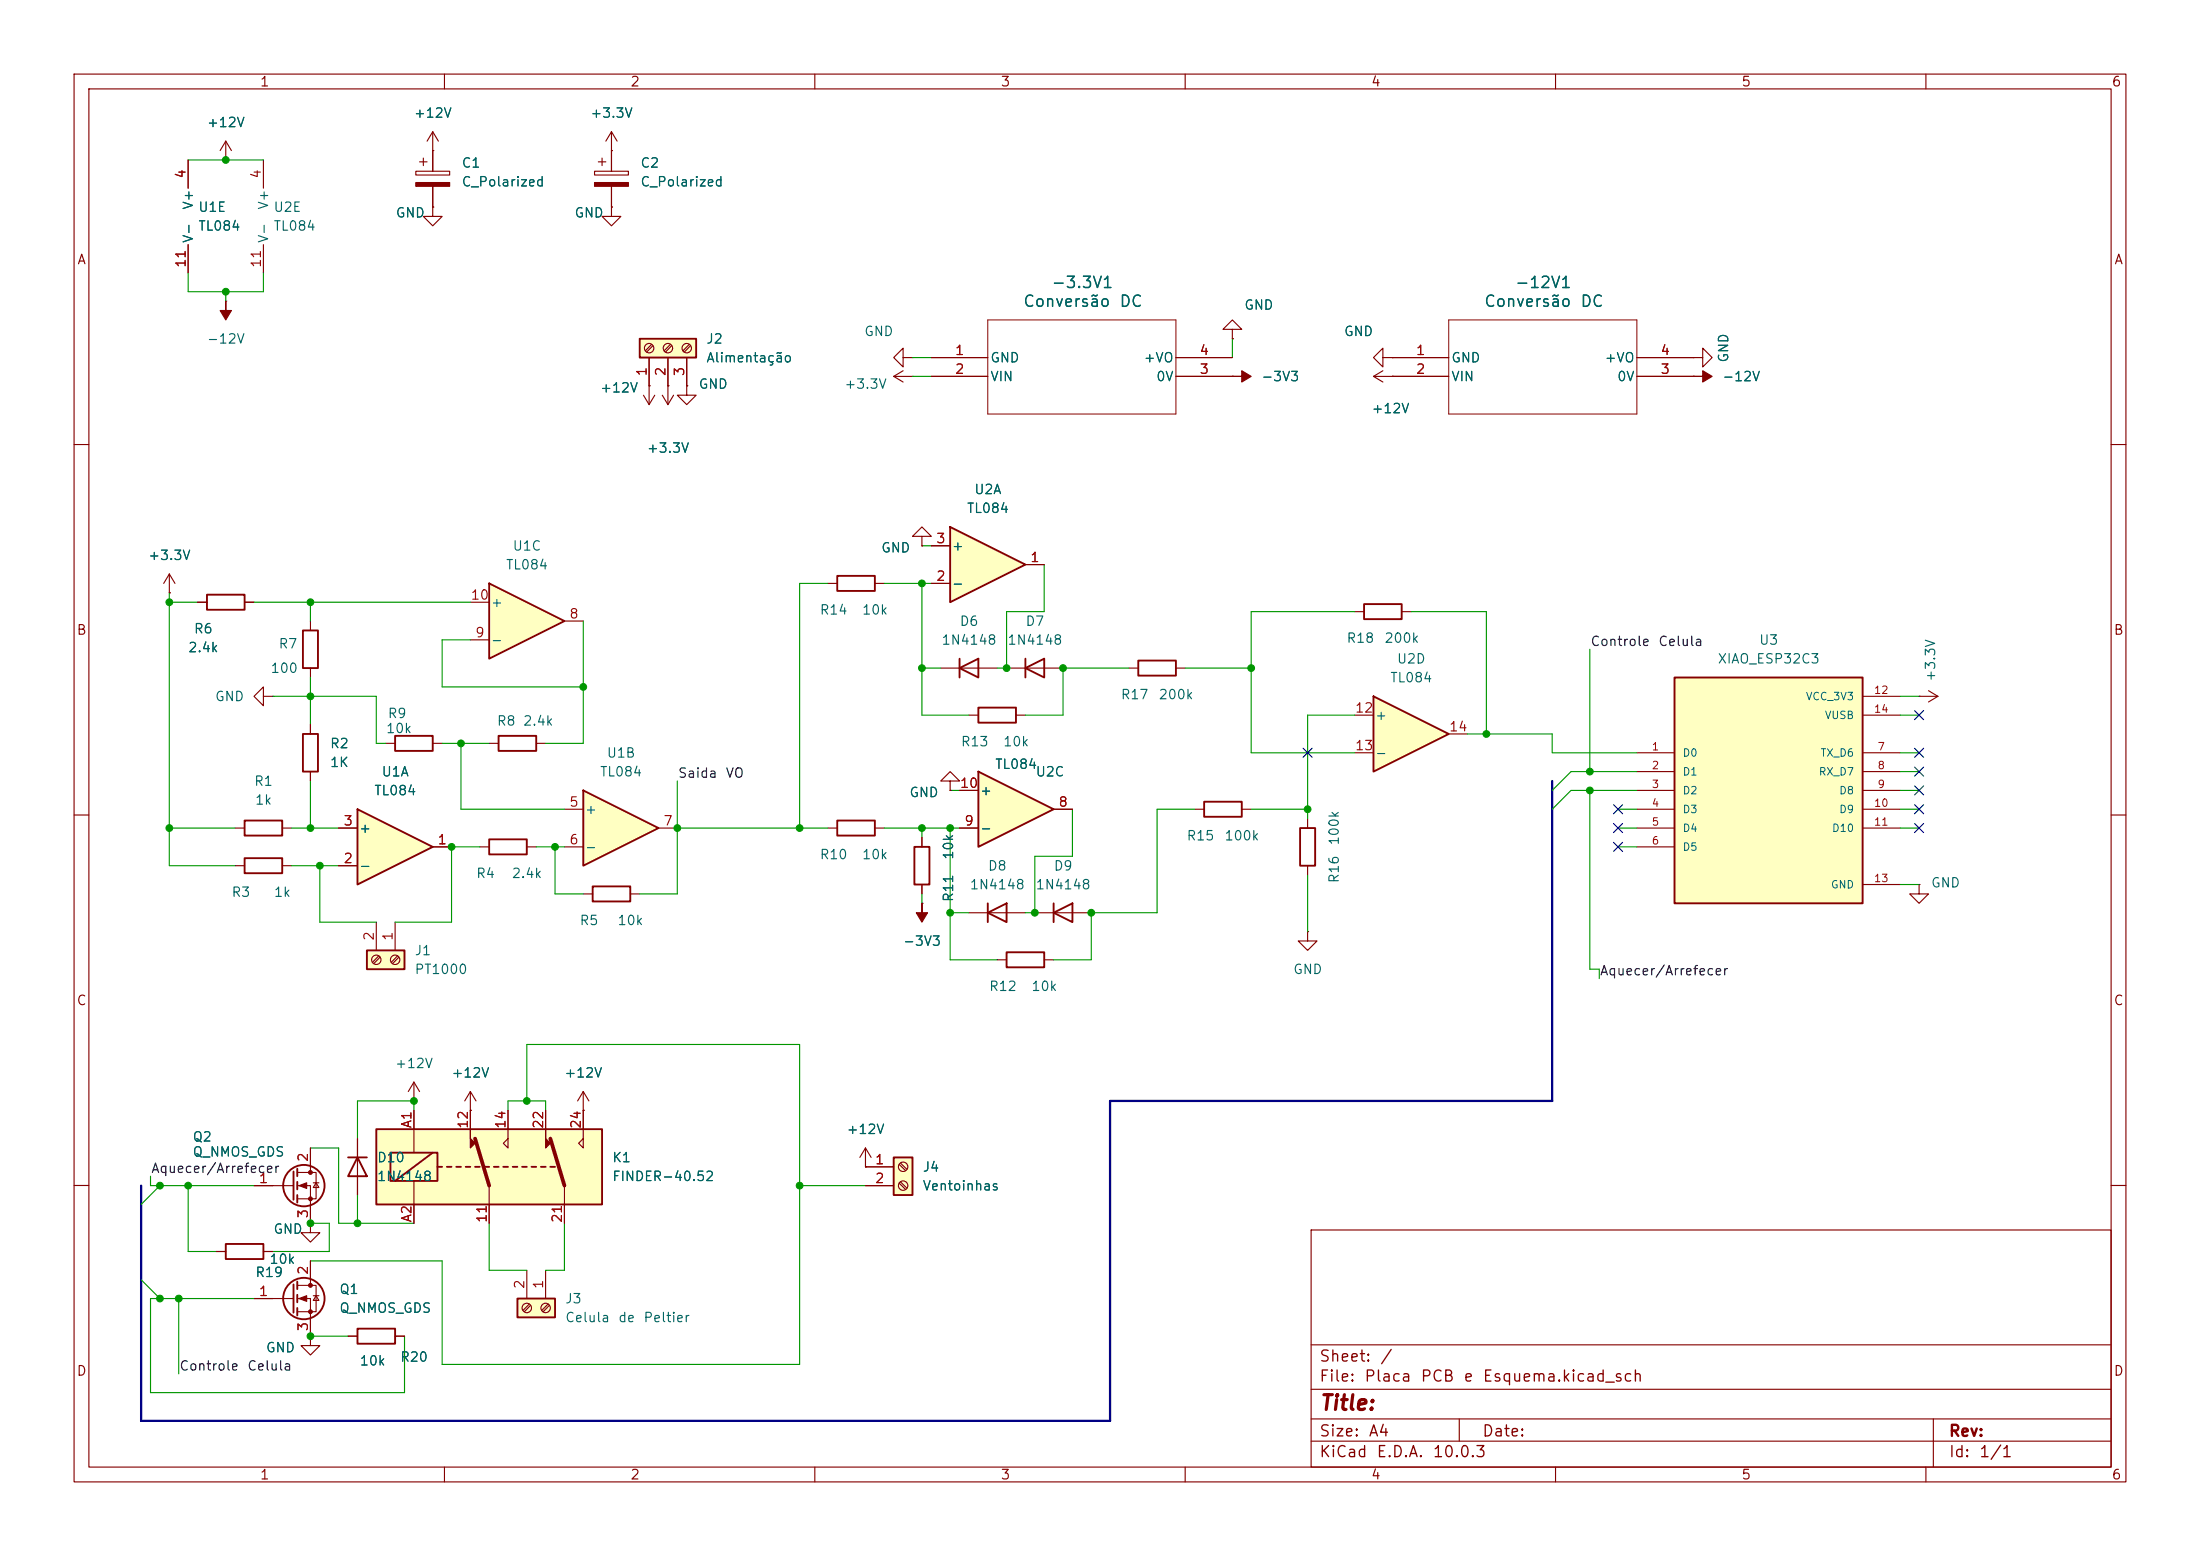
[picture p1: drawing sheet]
<svg xmlns="http://www.w3.org/2000/svg" width="297mm" height="210mm" viewBox="0 0 297 210" stroke-linecap="round" stroke-linejoin="round" font-family="sans-serif">
<g fill="none" stroke="#840000" stroke-width=".15">
<path d="M10 10h277v190h-277zM12 12h273v186h-273zM30.5 19.1l-.8 1.2M30.5 19.1l.7 1.2M30.5 19.1v2.5M58.4 17.8l-.7 1.3M58.4 17.8l.8 1.3M58.4 17.8v2.5M60 10v2M82.5 17.8v5.3M82.5 17.8l-.7 1.3M82.5 17.8l.8 1.3"/>
<path d="M110 10v2M160 10v2M210 10v2M260 10v2M30.5 21.6h.1M58.4 20.3h.1M58.4 27.9v1.3h1.3l-1.3 1.3-1.3-1.3h1.3M58.4 27.9h.1M80.3 23.1h4.5v.5h-4.5zM80.8 21.8h1M81.3 21.3v1.1M82.5 27.9v1.3h1.3l-1.3 1.3-1.2-1.3h1.2"/>
<path d="M82.5 27.9h.1M82.5 20.3h.1M82.5 25.1v2.8M125.7 48.3h7.6M125.7 50.8h7.6M158.7 48.3h7.7M158.7 50.8h7.7M185.4 50.8h10.2M185.4 50.8l1.3 .8M186.7 48.3v-1.3l-1.3 1.3 1.3 1.2v-1.2h1.3M186.7 50l-1.3 .8M188 50.8h.1"/>
<path d="M188 48.3h.1M188 48.3h7.6M221 48.3h7.6M221 50.8h7.6M228.6 50.8h.1M228.6 48.3h1.3v-1.3l1.2 1.3-1.2 1.2v-1.2M228.6 48.3h.1M10 60h2M285 60h2M130.8 96.5h1.3M135.9 90.2h7.6M137.2 96.5h1.2"/>
<path d="M152.4 90.2h1.3M158.7 90.2h1.3M259.1 94h.1M259.1 94h2.5M260.3 93.2l1.3 .8M261.6 94l-1.3 .7M10 110h2M31.7 116.8h1.3M38.1 116.8h1.3M64.8 114.3h1.2M66 100.3h1.3M71.1 114.3h1.3"/>
<path d="M72.4 100.3h1.3M124.5 113v1.3M124.5 119.4v1.3M161.3 109.2h1.3M167.6 109.2h1.3M285 110h2M78.7 120.7h1.3M85.1 120.7h1.3M130.8 123.2h7.6M134.6 129.5h1.3M139.7 123.2h7.6M141 129.5h1.2"/>
<path d="M78.7 149.9h.1M78.7 147.3l-.7 1.3M78.7 147.3l.8 1.3M78.7 147.3v2.6M10 160h2M177 166h108v32h-108zM285 160h2M60 198v2M110 198v2M160 198v2M177 194.5h108M177 191.5h108"/>
<path d="M177 187.5h108M177 181.5h108M197 191.5v3M210 198v2M260 198v2M261 191.5v6.5"/>
</g>
<g fill="none" stroke="#840000" stroke-width=".25">
<path d="M67.3 99.3h5.1v2h-5.1zM132.1 95.5h5.1v2h-5.1zM138.4 90.2l2.6-1.3v2.5zM138.4 88.9v2.5M153.7 89.2h5v2h-5zM33 115.8h5.1v2.1h-5.1zM66 113.3h5.1v2h-5.1zM80 119.6h5.1v2.1h-5.1zM123.4 114.3h2.1v5.1h-2.1zM162.6 108.2h5v2h-5zM133.3 123.2l2.6-1.3v2.6zM133.3 121.9v2.6"/>
<path d="M135.9 128.5h5.1v2.1h-5.1zM142.2 123.2l2.6-1.3v2.6zM142.2 121.9v2.6"/>
</g>
<path d="M133.3 43.2h25.4v12.7h-25.4zM195.6 43.2h25.4v12.7h-25.4z" fill="none" stroke="#840000" stroke-width=".14"/>
<g fill="#840000" stroke="#840000" stroke-width=".15">
<path d="M80.3 24.6h4.5v.5h-4.5z"/>
<path d="M228.6 50.8h1.3v-.8l1.2 .8-1.2 .8v-.8z"/>
</g>
<path d="M132.1 104.1l10.1 5.1-10.1 5.1z" fill="#ffffc2"/>
<path d="M132.1 104.1l10.1 5.1-10.1 5.1z" fill="none" stroke="#840000" stroke-width=".25"/>
<path d="M25.4 21.6v3.8M25.4 33v3.8M35.6 21.6v3.8M35.6 33v3.8M129.5 111.8h2.6M129.5 106.7h2.6M142.2 109.2h2.6" fill="none" stroke="#840000" stroke-width=".15"/>
<path d="M48.3 109.2l10.1 5.1-10.1 5.1z" fill="#ffffc2"/>
<path d="M129.5 90.2l2.6-1.3v2.5zM129.5 88.9v2.5M48.3 109.2l10.1 5.1-10.1 5.1zM175.5 111.8h2v5h-2z" fill="none" stroke="#840000" stroke-width=".25"/>
<path d="M127 90.2h7.6M45.7 116.8h2.6M45.7 111.8h2.6M58.4 114.3h2.6M176.5 110.5v1.3M176.5 116.8v1.3" fill="none" stroke="#840000" stroke-width=".15"/>
<path d="M69.8 175.3h5.1v2.5h-5.1z" fill="#ffffc2"/>
<path d="M27.9 80.3h5.1v2h-5.1zM40.9 99.1h2v5h-2zM53.3 99.3h5.1v2h-5.1zM69.8 175.3h5.1v2.5h-5.1z" fill="none" stroke="#840000" stroke-width=".25"/>
<g fill="none" stroke="#840000" stroke-width=".15">
<path d="M26.7 81.3h1.2M33 81.3h1.3M41.9 97.8v1.3M41.9 104.1v1.3M52.1 100.3h1.2M58.4 100.3h1.3M176.5 125.7v1.3h1.3l-1.3 1.3-1.2-1.3h1.2M176.5 125.7h.1M63.5 149.9h.1M63.5 147.3l-.8 1.3M63.5 147.3l.8 1.3M63.5 147.3v2.6"/>
<path d="M71.1 171.5v3.8M71.5 176l-.9 .9M71.6 176.2l-.8 .8M73.7 171.5v3.8M74 176l-.8 .9M74.2 176.2l-.9 .8"/>
<circle cx="71.1" cy="176.5" r=".63"/>
<circle cx="73.7" cy="176.5" r=".63"/>
</g>
<path d="M226.1 91.4h25.4v30.5h-25.4z" fill="#ffffc2"/>
<path d="M40.9 85.1h2v5.1h-2zM226.1 91.4h25.4v30.5h-25.4zM33 110.7h5.1v2.1h-5.1z" fill="none" stroke="#840000" stroke-width=".25"/>
<g fill="none" stroke="#840000" stroke-width=".15">
<path d="M35.6 94v-1.3l-1.3 1.3 1.3 1.3v-1.3h1.2M36.8 94h.1M41.9 83.8v1.3M41.9 90.2v1.2M251.5 94h5M251.5 96.5h5M31.7 111.8h1.3M38.1 111.8h1.3M221 101.6h5.1M221 104.1h5.1M221 106.7h5.1M221 109.2h5.1"/>
<path d="M221 111.8h5.1M221 114.3h5.1M251.5 101.6h5M251.5 104.1h5M251.5 106.7h5M251.5 109.2h5M251.5 111.8h5M251.5 119.4h5"/>
</g>
<path d="M128.3 71.1l10.1 5.1-10.1 5.1z" fill="#ffffc2"/>
<path d="M128.3 71.1l10.1 5.1-10.1 5.1zM30.5 167.9h5.1v2h-5.1z" fill="none" stroke="#840000" stroke-width=".25"/>
<path d="M22.9 77.5l-.8 1.2M22.9 77.5l.7 1.2M22.9 77.5v2.5M125.7 78.7h2.6M125.7 73.7h2.6M138.4 76.2h2.6M22.9 80h.1M29.2 168.9h1.3M35.6 168.9h1.2" fill="none" stroke="#840000" stroke-width=".15"/>
<path d="M185.4 94l10.2 5.1-10.2 5z" fill="#ffffc2"/>
<path d="M184.1 81.5h5.1v2.1h-5.1zM185.4 94l10.2 5.1-10.2 5z" fill="none" stroke="#840000" stroke-width=".25"/>
<g fill="none" stroke="#840000" stroke-width=".15">
<path d="M56.1 23.1h4.6v.5h-4.6zM56.6 21.8h1.1M57.1 21.3v1.1M58.4 20.3v2.8M58.4 25.1v2.8M30.5 40.6h.1M166.4 44.5h1.2l-1.2-1.3-1.3 1.3h1.3v1.2M166.4 45.7h.1M166.4 50.8h.1M182.9 96.5h2.5M182.9 82.6h1.2M189.2 82.6h1.3"/>
<path d="M195.6 99.1h2.5M182.9 101.6h2.5M259.1 119.4v1.3h1.2l-1.2 1.2-1.3-1.2h1.3M259.1 119.4h.1"/>
</g>
<g fill="#840000" stroke="#840000" stroke-width=".15">
<path d="M30.5 40.6v1.3h.7l-.7 1.3-.8-1.3h.8z"/>
<path d="M166.4 50.8h1.2v-.8l1.3 .8-1.3 .8v-.8z"/>
<path d="M56.1 24.6h4.6v.5h-4.6z"/>
</g>
<path d="M50.8 152.4h30.5v10.2h-30.5z" fill="#ffffc2"/>
<g fill="none" stroke="#840000" stroke-width=".25">
<path d="M50.8 152.4h30.5v10.2h-30.5zM52.7 155.6h6.4v3.8h-6.4zM58.4 155.6l-5.1 3.8M59.1 157.5h.6M60.3 157.5h.7M61.6 157.5h.6M62.9 157.5h.6M64.1 157.5h.7M65.4 157.5h.6M66.7 157.5h.6M67.9 157.5h.7M69.2 157.5h.6"/>
<path d="M70.5 157.5h.6M71.8 157.5h.6M73 157.5h.7M74.3 157.5h.6"/>
</g>
<path d="M55.9 149.9v5.7M55.9 159.4v5.7M63.5 149.9v2.5M68.6 149.9v5l-.7-.6 .7-.6M73.7 149.9v2.5M78.7 149.9v5l-.6-.6 .6-.6M66 160v5.1M76.2 160v5.1" fill="none" stroke="#840000" stroke-width=".15"/>
<g fill="#840000" stroke="#840000" stroke-width=".15">
<path d="M63.5 152.4v1.3l.6 .6-.6 .6z"/>
<path d="M73.7 152.4v1.3l.6 .6-.6 .6z"/>
</g>
<path d="M64.1 153.7l1.9 6.3M74.3 153.7l1.9 6.3" fill="none" stroke="#840000" stroke-width=".51"/>
<path d="M120.6 156.2h2.6v5.1h-2.6z" fill="#ffffc2"/>
<g fill="none" stroke="#840000" stroke-width=".25">
<path d="M113 110.7h5.1v2.1h-5.1zM120.6 156.2h2.6v5.1h-2.6zM39.6 173.4v3.8M40.1 173v1M40.1 174.8v1M40.1 176.5v1M48.3 179.3h5v2.1h-5z"/>
<circle cx="41" cy="175.3" r="2.79"/>
</g>
<g fill="none" stroke="#840000" stroke-width=".15">
<path d="M111.8 111.8h1.2M118.1 111.8h1.3M124.5 121.9h.1M116.8 157.5h.1M116.8 157.5h3.8M116.8 154.9l-.7 1.3M116.8 154.9l.8 1.3M116.8 154.9v2.6M121.4 157.1l.9 .9M121.4 159.7l.9 .8M121.6 157l.8 .8M121.6 159.5l.8 .9"/>
<path d="M34.3 175.3h5.3M40.1 173.5h2.6v3.5h-2.6M40.1 175.3h1.8v5M41.9 170.2v3.3M42.3 174.9h.8M42.7 174.9l.4 .6h-.8zM116.8 160h3.8M41.9 180.3v1.3h1.3l-1.3 1.3-1.3-1.3h1.3M41.9 180.3h.1M47 180.3h1.3M53.3 180.3h1.3"/>
<circle cx="121.9" cy="157.5" r=".63"/>
<circle cx="121.9" cy="160" r=".63"/>
</g>
<g fill="#840000" stroke="#840000" stroke-width=".15">
<path d="M40.4 175.3l1-.4v.7z"/>
<path d="M124.5 121.9v1.3h.7l-.7 1.3-.8-1.3h.8z"/>
<circle cx="41.9" cy="173.5" r=".25"/>
<circle cx="41.9" cy="177" r=".25"/>
</g>
<path d="M78.7 106.7l10.2 5.1-10.2 5z" fill="#ffffc2"/>
<path d="M113 77.7h5.1v2.1h-5.1zM78.7 106.7l10.2 5.1-10.2 5z" fill="none" stroke="#840000" stroke-width=".25"/>
<path d="M111.8 78.7h1.2M118.1 78.7h1.3M76.2 109.2h2.5M76.2 114.3h2.5M88.9 111.8h2.5M128.3 105.4h1.2l-1.2-1.3-1.3 1.3h1.3v1.3M128.3 106.7h.1" fill="none" stroke="#840000" stroke-width=".15"/>
<path d="M66 78.7l10.2 5.1-10.2 5.1z" fill="#ffffc2"/>
<path d="M66 78.7l10.2 5.1-10.2 5.1z" fill="none" stroke="#840000" stroke-width=".25"/>
<g fill="none" stroke="#840000" stroke-width=".15">
<path d="M86.9 53.3l.7 1.3M87.6 52.1h.1M87.6 52.1v2.5M88.4 53.3l-.8 1.3M89.4 53.3l.8 1.3M90.2 52.1h.1M90.2 52.1v2.5M90.9 53.3l-.7 1.3M120.6 50.8l1.3 .8M120.6 50.8h2.6M121.9 48.3v-1.3l-1.3 1.3 1.3 1.2v-1.2h1.3M121.9 50l-1.3 .8"/>
<path d="M123.2 50.8h.1M123.2 48.3h.1M63.5 86.4h2.5M63.5 81.3h2.5M76.2 83.8h2.5"/>
</g>
<path d="M86.4 45.7h7.6v2.6h-7.6z" fill="#ffffc2"/>
<path d="M86.4 45.7h7.6v2.6h-7.6z" fill="none" stroke="#840000" stroke-width=".25"/>
<g fill="none" stroke="#840000" stroke-width=".15">
<path d="M87.6 48.3v3.8M88 46.5l-.9 .8M88.1 46.7l-.8 .8M90.2 48.3v3.8M90.5 46.5l-.8 .8M90.7 46.7l-.9 .8M92.7 52.1v1.2h1.3l-1.3 1.3-1.3-1.3h1.3M92.7 52.1h.1M92.7 48.3v3.8M93 46.5l-.8 .8M93.2 46.7l-.8 .8M124.5 72.4h1.2l-1.2-1.3-1.3 1.3h1.3v1.3"/>
<path d="M124.5 73.7h.1M55.9 148.6h.1M55.9 146.1l-.8 1.2M55.9 146.1l.7 1.2M55.9 146.1v2.5"/>
<circle cx="87.6" cy="47" r=".63"/>
<circle cx="90.2" cy="47" r=".63"/>
<circle cx="92.7" cy="47" r=".63"/>
</g>
<path d="M49.5 128.3h5.1v2.5h-5.1z" fill="#ffffc2"/>
<g fill="none" stroke="#840000" stroke-width=".25">
<path d="M49.5 128.3h5.1v2.5h-5.1zM39.6 158.1v3.8M40.1 157.7v1.1M40.1 159.5v1M47 156.2h2.5M48.3 156.2l1.2 2.6h-2.5zM40.1 161.3v1"/>
<circle cx="41" cy="160" r="2.79"/>
</g>
<g fill="none" stroke="#840000" stroke-width=".15">
<path d="M25.4 21.6v3.8M25.4 33v3.8M30.5 21.6h.1M58.4 20.3h.1M58.4 27.9h.1M58.4 20.3v2.8M58.4 25.1v2.8M82.5 27.9h.1M82.5 20.3h.1M82.5 20.3v2.8M82.5 25.1v2.8M87.6 52.1h.1"/>
<path d="M87.6 48.3v3.8M90.2 52.1h.1M90.2 48.3v3.8M92.7 52.1h.1M92.7 48.3v3.8M125.7 48.3h7.6M125.7 50.8h7.6M158.7 48.3h7.7M158.7 50.8h7.7M166.4 45.7h.1M166.4 50.8h.1M188 50.8h.1"/>
<path d="M188 48.3h.1M188 48.3h7.6M188 50.8h7.6M221 48.3h7.6M221 50.8h7.6M228.6 50.8h.1M228.6 48.3h.1M124.5 73.7h.1M125.7 78.7h2.6M125.7 73.7h2.6M138.4 76.2h2.6M22.9 80h.1"/>
<path d="M26.7 81.3h1.2M33 81.3h1.3M41.9 97.8v1.3M41.9 104.1v1.3M45.7 111.8h2.6M45.7 116.8h2.6M58.4 114.3h2.6M124.5 113v1.3M124.5 119.4v1.3M128.3 106.7h.1M129.5 111.8h2.6M129.5 106.7h2.6"/>
<path d="M142.2 109.2h2.6M50.8 124.5v3.8M51.1 129l-.8 .9M51.3 129.2l-.8 .8M53.3 124.5v3.8M53.7 129l-.9 .9M53.8 129.2l-.8 .8M124.5 121.9h.1M40.1 158.2h2.6v3.6h-2.6M41.9 154.9v3.3M42.3 159.6h.8M42.7 159.6l.4 .7h-.8z"/>
<path d="M48.3 153.7v7.6M55.9 149.9v2.5M63.5 149.9h.1M63.5 149.9v2.5M68.6 149.9v2.5M73.7 149.9v2.5M78.7 149.9h.1M78.7 149.9v2.5M116.8 157.5h.1M116.8 157.5h3.8M29.2 168.9h1.3M34.3 160h5.3"/>
<path d="M34.3 175.3h2.5M35.6 168.9h1.2M40.1 160h1.8v5.1M41.9 165.1v1.3h1.3l-1.3 1.2-1.3-1.2h1.3M41.9 165.1h.1M41.9 170.2v2.5M41.9 177.8v2.5M55.9 162.6v2.5M66 162.6v2.5M76.2 162.6v2.5M116.8 160h3.8M41.9 180.3h.1"/>
<path d="M47 180.3h1.3M53.3 180.3h1.3"/>
<circle cx="50.8" cy="129.5" r=".63"/>
<circle cx="53.3" cy="129.5" r=".63"/>
</g>
<g fill="#840000" stroke="#840000" stroke-width=".15">
<path d="M40.4 160l1-.4v.8z"/>
<circle cx="41.9" cy="158.2" r=".25"/>
<circle cx="41.9" cy="161.8" r=".25"/>
</g>
<path d="M209.5 105.4v43.2h-59.6v43.2h-130.9v-31.8" fill="none" stroke="#000084" stroke-width=".3"/>
<g fill="none" stroke="#009600" stroke-width=".15">
<path d="M25.4 36.8v2.6h10.2v-2.6M25.4 21.6h10.2M30.5 39.4v1.2M123.2 50.8h2.5M123.2 48.3h2.5M166.4 45.7v2.6M111.8 78.7h-3.9v33.1M119.4 78.7h6.3M124.5 78.7v17.8h6.3M124.5 73.7h1.2M141 76.2v6.4h-5.1v7.6h-1.3M22.9 81.3h3.8"/>
<path d="M22.9 80v36.8h8.8M34.3 81.3h29.2M36.8 94h14v6.3h1.3M41.9 81.3v2.5M41.9 91.4v6.4M63.5 86.4h-3.8v6.3h19M78.7 83.8v16.5h-5M124.5 90.2h2.5M152.4 90.2h-8.9v6.3h-5.1M160 90.2h8.9M182.9 82.6h-14v19h14M182.9 96.5h-6.4v14"/>
<path d="M190.5 82.6h10.2v16.5M198.1 99.1h11.4v2.5h11.5M214.6 87.6v16.5M256.5 94h2.6M256.5 96.5h2.6M22.9 111.8h8.8M39.4 111.8h6.3M39.4 116.8h6.3M41.9 105.4v6.4M43.2 116.8v7.7h7.6M59.7 100.3h6.3M62.2 100.3v8.9h14"/>
<path d="M64.8 114.3h-3.8v10.2h-7.7M72.4 114.3h3.8M74.9 114.3v6.4h3.8M91.4 105.4v15.3h-5M91.4 111.8h20.4M119.4 111.8h10.1M124.5 111.8v1.2M128.3 106.7h1.2M128.3 111.8v17.7h6.3M144.8 109.2v6.4h-5.1v7.6h-1.3M161.3 109.2h-5.1v14h-8.9v6.3h-5.1M168.9 109.2h7.6"/>
<path d="M176.5 118.1v7.6M214.6 106.7v24.1h1.3v1.3M218.4 109.2h2.6M218.4 114.3h2.6M218.4 111.8h2.6M221 106.7h-8.9l-2.6 2.5M221 104.1h-8.9l-2.6 2.6M256.5 101.6h2.6M256.5 109.2h2.6M256.5 106.7h2.6M256.5 104.1h2.6M256.5 111.8h2.6"/>
<path d="M256.5 119.4h2.6M124.5 120.7v1.2M128.3 123.2h2.5M20.3 158.8v1.2h14M41.9 154.9h3.8v10.2h10.2M55.9 149.9v-1.3h-7.6v5.1M68.6 149.9v-1.3h5.1v1.3M71.1 148.6v-7.6h36.8v43.2h-48.2v-14h-17.8M19 172.7l2.6 2.6M21.6 160l-2.6 2.6M24.1 175.3v10.1M25.4 160v8.9h3.8"/>
<path d="M34.3 175.3h-14v12.7h34.3v-7.7M41.9 165.1h2.5v3.8h-7.6M48.3 161.3v3.8M66 165.1v6.4h5.1M76.2 165.1v6.4h-2.5M107.9 160h8.9M41.9 180.3h5.1"/>
</g>
<g fill="none" stroke="#000084" stroke-width=".15">
<path d="M258.5 95.9l1.2 1.2M259.7 95.9l-1.2 1.2M175.9 101l1.2 1.2M177.1 101l-1.2 1.2M217.8 113.7l1.2 1.2M217.8 111.2l1.2 1.2M217.8 108.6l1.2 1.2M219 113.7l-1.2 1.2M219 111.2l-1.2 1.2M219 108.6l-1.2 1.2M258.5 106.1l1.2 1.2M258.5 101l1.2 1.2"/>
<path d="M258.5 103.5l1.2 1.2M258.5 108.6l1.2 1.2M258.5 111.2l1.2 1.2M259.7 106.1l-1.2 1.2M259.7 101l-1.2 1.2M259.7 103.5l-1.2 1.2M259.7 108.6l-1.2 1.2M259.7 111.2l-1.2 1.2"/>
</g>
<g fill="#009600" stroke="#009600" stroke-width=".14">
<circle cx="128.3" cy="123.2" r=".46"/>
<circle cx="135.9" cy="90.2" r=".46"/>
<circle cx="139.7" cy="123.2" r=".46"/>
<circle cx="128.3" cy="111.8" r=".46"/>
<circle cx="124.5" cy="90.2" r=".46"/>
<circle cx="214.6" cy="106.7" r=".46"/>
<circle cx="168.9" cy="90.2" r=".46"/>
<circle cx="147.3" cy="123.2" r=".46"/>
<circle cx="200.7" cy="99.1" r=".46"/>
<circle cx="176.5" cy="109.2" r=".46"/>
<circle cx="214.6" cy="104.1" r=".46"/>
<circle cx="143.5" cy="90.2" r=".46"/>
<circle cx="124.5" cy="78.7" r=".46"/>
<circle cx="41.9" cy="81.3" r=".46"/>
<circle cx="41.9" cy="94" r=".46"/>
<circle cx="22.9" cy="81.3" r=".46"/>
<circle cx="30.5" cy="39.4" r=".46"/>
<circle cx="30.5" cy="21.6" r=".46"/>
<circle cx="107.9" cy="160" r=".46"/>
<circle cx="55.9" cy="148.6" r=".46"/>
<circle cx="71.1" cy="148.6" r=".46"/>
<circle cx="61" cy="114.3" r=".46"/>
<circle cx="74.9" cy="114.3" r=".46"/>
<circle cx="21.6" cy="160" r=".46"/>
<circle cx="41.9" cy="180.3" r=".46"/>
<circle cx="41.9" cy="165.1" r=".46"/>
<circle cx="25.4" cy="160" r=".46"/>
<circle cx="48.3" cy="165.1" r=".46"/>
<circle cx="21.6" cy="175.3" r=".46"/>
<circle cx="24.1" cy="175.3" r=".46"/>
<circle cx="91.4" cy="111.8" r=".46"/>
<circle cx="107.9" cy="111.8" r=".46"/>
<circle cx="78.7" cy="92.7" r=".46"/>
<circle cx="124.5" cy="111.8" r=".46"/>
<circle cx="43.2" cy="116.8" r=".46"/>
<circle cx="41.9" cy="111.8" r=".46"/>
<circle cx="22.9" cy="111.8" r=".46"/>
<circle cx="62.2" cy="100.3" r=".46"/>
</g>
<text font-size="2" fill="#840000" x="178" y="190.8">Title:</text>
<g font-size="1.5" fill="#006464">
<text x="138" y="41.8">Conversão</text>
<text x="141.8" y="39.3">-3.3V1</text>
<text x="151" y="41.8">DC</text>
<text x="200.3" y="41.8">Conversão</text>
<text x="204.4" y="39.3">-12V1</text>
<text x="213.3" y="41.8">DC</text>
</g>
<g font-size="1.5" fill="#840000">
<text x="178" y="184.2">Sheet:</text>
<text x="186.2" y="184.2">/</text>
<text x="178" y="186.9">File:</text>
<text x="184.1" y="186.9">Placa</text>
<text x="191.7" y="186.9">PCB</text>
<text x="197.5" y="186.9">e</text>
<text x="200.1" y="186.9">Esquema.kicad_sch</text>
<text x="178" y="197.1">KiCad</text>
<text x="178" y="194.3">Size:</text>
<text x="184.7" y="194.3">A4</text>
<text x="185.7" y="197.1">E.D.A.</text>
<text x="193.3" y="197.1">10.0.3</text>
<text x="200" y="194.3">Date:</text>
<text x="263" y="194.3">Rev:</text>
<text x="263" y="197.1">Id:</text>
<text x="267.1" y="197.1">1/1</text>
</g>
<g font-size="1.3" fill="#840000">
<text x="35" y="12">1</text>
<text x="85" y="12">2</text>
<text x="135" y="12">3</text>
<text x="185" y="12">4</text>
<text x="235" y="12">5</text>
<text x="285" y="12">6</text>
<text x="10.3" y="36">A</text>
<text x="285.3" y="36">A</text>
<text x="10.3" y="86">B</text>
<text x="285.3" y="86">B</text>
<text x="10.3" y="136">C</text>
<text x="285.3" y="136">C</text>
<text x="10.3" y="186">D</text>
<text x="285.3" y="186">D</text>
<text x="35" y="200">1</text>
<text x="85" y="200">2</text>
<text x="135" y="200">3</text>
<text x="185" y="200">4</text>
<text x="235" y="200">5</text>
<text x="285" y="200">6</text>
</g>
<g font-size="1.3" fill="#006464">
<text x="27.8" y="17.5">+12V</text>
<text x="55.8" y="16.2">+12V</text>
<text x="79.6" y="16.2">+3.3V</text>
<text x="62.2" y="22.9">C1</text>
<text x="86.4" y="22.9">C2</text>
<text x="26.4" y="28.4" transform="rotate(-90 26.4 28.4)">V+</text>
<text x="26.7" y="28.9">U1E</text>
<text x="36.5" y="28.4" transform="rotate(-90 36.5 28.4)">V+</text>
<text x="36.8" y="28.9">U2E</text>
<text x="53.3" y="29.7">GND</text>
<text x="62.2" y="25.5">C_Polarized</text>
<text x="77.5" y="29.7">GND</text>
<text x="86.4" y="25.5">C_Polarized</text>
<text x="26.4" y="32.9" transform="rotate(-90 26.4 32.9)">V-</text>
<text x="26.7" y="31.5">TL084</text>
<text x="36.5" y="32.9" transform="rotate(-90 36.5 32.9)">V-</text>
<text x="36.8" y="31.5">TL084</text>
<text x="27.8" y="46.7">-12V</text>
<text x="95.3" y="46.7">J2</text>
<text x="116.6" y="45.7">GND</text>
<text x="167.9" y="42.1">GND</text>
<text x="181.4" y="45.7">GND</text>
<text x="80.9" y="53.3">+12V</text>
<text x="94.2" y="52.8">GND</text>
<text x="95.3" y="49.2">Alimentação</text>
<text x="113.9" y="52.8">+3.3V</text>
<text x="133.6" y="49.2">GND</text>
<text x="133.6" y="51.8">VIN</text>
<text x="154.3" y="49.2">+VO</text>
<text x="156" y="51.8">0V</text>
<text x="170.2" y="51.8">-3V3</text>
<text x="195.8" y="49.2">GND</text>
<text x="195.8" y="51.8">VIN</text>
<text x="216.5" y="49.2">+VO</text>
<text x="218.2" y="51.8">0V</text>
<text x="232.4" y="51.8">-12V</text>
<text x="233.6" y="49" transform="rotate(-90 233.6 49)">GND</text>
<text x="185.1" y="56.1">+12V</text>
<text x="87.2" y="61.4">+3.3V</text>
<text x="130.4" y="69.6">TL084</text>
<text x="131.4" y="67">U2A</text>
<text x="19.9" y="75.9">+3.3V</text>
<text x="68.2" y="77.2">TL084</text>
<text x="69.1" y="74.6">U1C</text>
<text x="118.9" y="74.9">GND</text>
<text x="128.4" y="74.6">+</text>
<text x="66.2" y="82.3">+</text>
<text x="110.6" y="83.3">R14</text>
<text x="116.3" y="83.3">10k</text>
<text x="128.4" y="79.7">-</text>
<text x="25.3" y="88.3">2.4k</text>
<text x="26.1" y="85.8">R6</text>
<text x="37.5" y="87.8">R7</text>
<text x="66.2" y="87.3">-</text>
<text x="127" y="87.3">1N4148</text>
<text x="129.5" y="84.8">D6</text>
<text x="135.9" y="87.3">1N4148</text>
<text x="138.4" y="84.8">D7</text>
<text x="181.7" y="87.1">R18</text>
<text x="186.8" y="87.1">200k</text>
<text x="188.5" y="89.9">U2D</text>
<text x="231.8" y="89.9">XIAO_ESP32C3</text>
<text x="237.4" y="87.3">U3</text>
<text x="28.9" y="95">GND</text>
<text x="36.4" y="91.1">100</text>
<text x="151.2" y="94.7">R17</text>
<text x="156.3" y="94.7">200k</text>
<text x="187.6" y="92.4">TL084</text>
<text x="261.6" y="92.1" transform="rotate(-90 261.6 92.1)">+3.3V</text>
<text x="44.5" y="101.3">R2</text>
<text x="52" y="99.3">10k</text>
<text x="52.3" y="97.2">R9</text>
<text x="67" y="98.3">R8</text>
<text x="70.5" y="98.3">2.4k</text>
<text x="129.6" y="101">R13</text>
<text x="135.3" y="101">10k</text>
<text x="185.5" y="97.5">+</text>
<text x="34.2" y="106.4">R1</text>
<text x="44.5" y="103.8">1K</text>
<text x="50.4" y="107.7">TL084</text>
<text x="51.4" y="105.1">U1A</text>
<text x="80.9" y="105.1">TL084</text>
<text x="81.8" y="102.6">U1B</text>
<text x="122.7" y="107.9">GND</text>
<text x="132.2" y="107.7">+</text>
<text x="134.2" y="104.1">TL084</text>
<text x="139.7" y="105.1">U2C</text>
<text x="185.5" y="102.6">-</text>
<text x="34.3" y="108.9">1k</text>
<text x="48.4" y="112.7">+</text>
<text x="78.9" y="110.2">+</text>
<text x="132.2" y="112.7">-</text>
<text x="160.1" y="113.7">R15</text>
<text x="165.2" y="113.7">100k</text>
<text x="48.4" y="117.8">-</text>
<text x="64.2" y="118.8">R4</text>
<text x="69" y="118.8">2.4k</text>
<text x="78.9" y="115.3">-</text>
<text x="110.6" y="116.3">R10</text>
<text x="116.3" y="116.3">10k</text>
<text x="129" y="116.1" transform="rotate(-90 129 116.1)">10k</text>
<text x="133.3" y="117.8">D8</text>
<text x="142.2" y="117.8">D9</text>
<text x="181.1" y="119.3" transform="rotate(-90 181.1 119.3)">R16</text>
<text x="181.1" y="114.2" transform="rotate(-90 181.1 114.2)">100k</text>
<text x="31.2" y="121.4">R3</text>
<text x="36.9" y="121.4">1k</text>
<text x="78.2" y="125.2">R5</text>
<text x="83.3" y="125.2">10k</text>
<text x="129" y="121.8" transform="rotate(-90 129 121.8)">R11</text>
<text x="130.8" y="120.4">1N4148</text>
<text x="139.7" y="120.4">1N4148</text>
<text x="260.6" y="120.1">GND</text>
<text x="55.9" y="129.2">J1</text>
<text x="55.9" y="131.8">PT1000</text>
<text x="121.8" y="128">-3V3</text>
<text x="174.5" y="131.8">GND</text>
<text x="133.4" y="134.1">R12</text>
<text x="139.1" y="134.1">10k</text>
<text x="53.2" y="144.5">+12V</text>
<text x="60.9" y="145.8">+12V</text>
<text x="76.1" y="145.8">+12V</text>
<text x="25.9" y="154.4">Q2</text>
<text x="114.2" y="153.4">+12V</text>
<text x="25.9" y="156.4">Q_NMOS_GDS</text>
<text x="50.8" y="157.2">D10</text>
<text x="50.8" y="159.7">1N4148</text>
<text x="82.6" y="157.2">K1</text>
<text x="82.6" y="159.7">FINDER-40.52</text>
<text x="124.5" y="158.5">J4</text>
<text x="124.5" y="161">Ventoinhas</text>
<text x="36.8" y="166.8">GND</text>
<text x="34.4" y="172.7">R19</text>
<text x="36.3" y="170.9">10k</text>
<text x="45.7" y="177.5">Q_NMOS_GDS</text>
<text x="45.7" y="175">Q1</text>
<text x="76.2" y="176.2">J3</text>
<text x="76.2" y="178.8">Celula</text>
<text x="83.4" y="178.8">de</text>
<text x="86.8" y="178.8">Peltier</text>
<text x="35.8" y="182.8">GND</text>
<text x="48.5" y="184.6">10k</text>
<text x="53.9" y="184.1">R20</text>
</g>
<g font-size="1.3" fill="#a90000">
<text x="25.4" y="24.2" transform="rotate(-90 25.4 24.2)">4</text>
<text x="35.5" y="24.2" transform="rotate(-90 35.5 24.2)">4</text>
<text x="25.4" y="36.2" transform="rotate(-90 25.4 36.2)">11</text>
<text x="35.5" y="36.2" transform="rotate(-90 35.5 36.2)">11</text>
<text x="87.6" y="50.9" transform="rotate(-90 87.6 50.9)">1</text>
<text x="90.1" y="50.9" transform="rotate(-90 90.1 50.9)">2</text>
<text x="92.7" y="50.9" transform="rotate(-90 92.7 50.9)">3</text>
<text x="128.8" y="48.2">1</text>
<text x="128.8" y="50.8">2</text>
<text x="161.9" y="50.8">3</text>
<text x="161.9" y="48.2">4</text>
<text x="191.1" y="48.2">1</text>
<text x="191.1" y="50.8">2</text>
<text x="224.1" y="50.8">3</text>
<text x="224.1" y="48.2">4</text>
<text x="126.3" y="73.6">3</text>
<text x="139" y="76.2">1</text>
<text x="63.5" y="81.3">10</text>
<text x="76.8" y="83.8">8</text>
<text x="126.3" y="78.7">2</text>
<text x="64.1" y="86.3">9</text>
<text x="182.8" y="96.5">12</text>
<text x="182.8" y="101.6">13</text>
<text x="195.5" y="99">14</text>
<text x="129.5" y="106.7">10</text>
<text x="46.3" y="111.7">3</text>
<text x="76.8" y="109.2">5</text>
<text x="89.5" y="111.7">7</text>
<text x="130.1" y="111.7">9</text>
<text x="142.8" y="109.2">8</text>
<text x="46.3" y="116.8">2</text>
<text x="59" y="114.3">1</text>
<text x="76.8" y="114.3">6</text>
<text x="50.8" y="127.1" transform="rotate(-90 50.8 127.1)">2</text>
<text x="53.3" y="127.1" transform="rotate(-90 53.3 127.1)">1</text>
<text x="55.9" y="152.4" transform="rotate(-90 55.9 152.4)">A1</text>
<text x="63.5" y="152.4" transform="rotate(-90 63.5 152.4)">12</text>
<text x="68.6" y="152.4" transform="rotate(-90 68.6 152.4)">14</text>
<text x="73.6" y="152.4" transform="rotate(-90 73.6 152.4)">22</text>
<text x="78.7" y="152.4" transform="rotate(-90 78.7 152.4)">24</text>
<text x="34.9" y="160">1</text>
<text x="41.9" y="156.9" transform="rotate(-90 41.9 156.9)">2</text>
<text x="118" y="157.5">1</text>
<text x="118" y="160">2</text>
<text x="41.9" y="164.5" transform="rotate(-90 41.9 164.5)">3</text>
<text x="55.9" y="165.1" transform="rotate(-90 55.9 165.1)">A2</text>
<text x="66" y="165.1" transform="rotate(-90 66 165.1)">11</text>
<text x="76.2" y="165.1" transform="rotate(-90 76.2 165.1)">21</text>
<text x="41.9" y="172.2" transform="rotate(-90 41.9 172.2)">2</text>
<text x="34.9" y="175.2">1</text>
<text x="41.9" y="179.8" transform="rotate(-90 41.9 179.8)">3</text>
<text x="71.1" y="174.1" transform="rotate(-90 71.1 174.1)">2</text>
<text x="73.6" y="174.1" transform="rotate(-90 73.6 174.1)">1</text>
</g>
<g font-size="1.3" fill="#0f0f0f">
<text x="214.6" y="87.5">Controle</text>
<text x="223.8" y="87.5">Celula</text>
<text x="91.4" y="105.3">Saida</text>
<text x="97.9" y="105.3">VO</text>
<text x="215.9" y="132">Aquecer/Arrefecer</text>
<text x="20.3" y="158.6">Aquecer/Arrefecer</text>
<text x="24.1" y="185.3">Controle</text>
<text x="33.3" y="185.3">Celula</text>
</g>
<g font-size="1" fill="#006464">
<text x="243.7" y="94.8">VCC_3V3</text>
<text x="246.3" y="97.3">VUSB</text>
<text x="227.1" y="102.4">D0</text>
<text x="227.1" y="104.9">D1</text>
<text x="227.1" y="107.5">D2</text>
<text x="245.4" y="104.9">RX_D7</text>
<text x="245.7" y="102.4">TX_D6</text>
<text x="248.2" y="107.5">D8</text>
<text x="227.1" y="110">D3</text>
<text x="227.1" y="112.5">D4</text>
<text x="247.2" y="112.5">D10</text>
<text x="248.2" y="110">D9</text>
<text x="227.1" y="115.1">D5</text>
<text x="247.1" y="120.2">GND</text>
</g>
<g font-size="1" fill="#a90000">
<text x="252.9" y="93.9">12</text>
<text x="222.9" y="101.5">1</text>
<text x="252.9" y="96.4">14</text>
<text x="253.4" y="101.5">7</text>
<text x="222.9" y="104.1">2</text>
<text x="222.9" y="106.6">3</text>
<text x="253.4" y="104.1">8</text>
<text x="253.4" y="106.6">9</text>
<text x="222.9" y="109.1">4</text>
<text x="222.9" y="111.7">5</text>
<text x="252.9" y="109.1">10</text>
<text x="252.9" y="111.7">11</text>
<text x="222.9" y="114.2">6</text>
<text x="252.9" y="119.3">13</text>
</g>
</svg>
